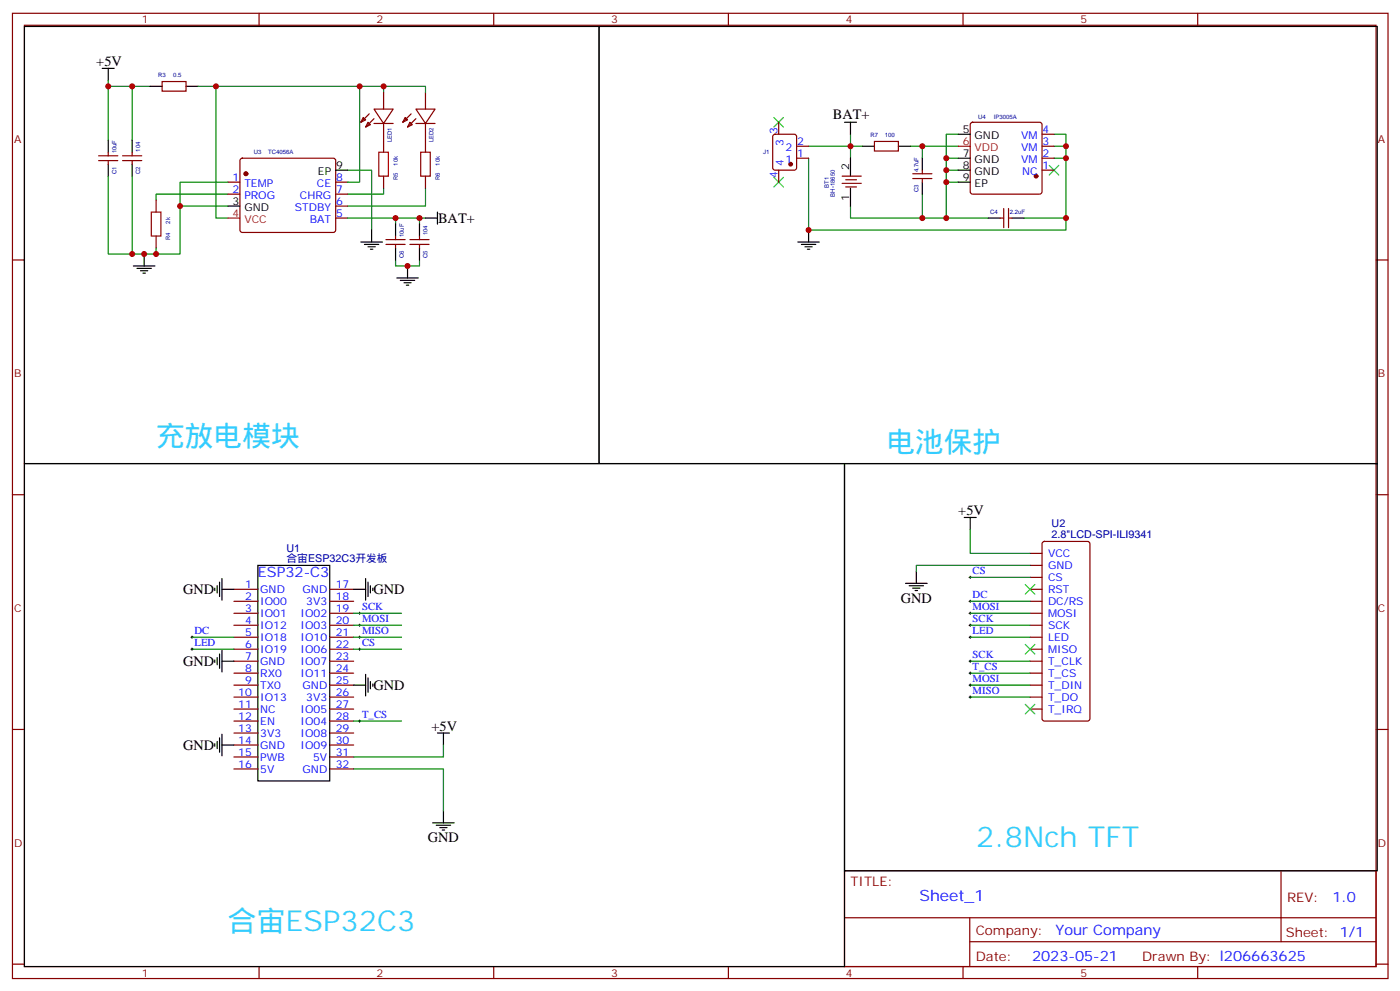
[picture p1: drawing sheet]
<svg xmlns="http://www.w3.org/2000/svg" width="413mm" height="292mm" viewBox="0 0 413 292" stroke-linecap="round" stroke-linejoin="round" font-family="sans-serif">
<g fill="none" stroke="#870000" stroke-width=".35">
<path d="M3.7 3.9h405.3v284.4h-405.3zM7.2 7.4h398.3v277.3h-398.3zM76.3 3.9v3.5M145.5 3.9v3.5M214.6 3.9v3.5M283.8 3.9v3.5M352.9 3.9v3.5M47.8 24h7v2.8h-7zM107 34.6l.7 .7-1.4 .7zM108.4 36l.7 .7-1.4 .7zM108.8 33.5l-2.5 2.5M110.2 32.1h5.7l-2.9 4.3z"/>
<path d="M110.2 36.4h5.7M110.2 35l-2.5 2.4M113 27.2v4.9M113 36.4v8.4M119.4 34.6l.7 .7-1.4 .7zM120.8 36l.7 .7-1.4 .7zM121.1 33.5l-2.4 2.5M122.6 32.1h5.6l-2.8 4.3zM122.6 36.4h5.6M122.6 35l-2.5 2.4M125.4 27.2v4.9M125.4 36.4v8.4"/>
<path d="M227.9 39.8l.5-.3h5.6l.7 .5v9.4l-.4 .7h-5.9l-.7-.4v-9.4zM229.4 36v3.5M286.1 36.2l.5-.2h19.8l.5 .2 .2 .5v19.8l-.3 .5-.4 .2h-19.8l-.5-.2-.2-.5v-19.8zM307.1 39.5h3.5M29.1 47.3h5.6M29.1 45.9h5.6M31.9 44.8v1.1M31.9 47.3v1.1M36.1 47.3h5.7M36.1 45.9h5.7M38.9 44.8v1.1M38.9 47.3v1.1"/>
<path d="M46 58.9v3.6M67.2 53.7h3.5M67.2 57.2h3.5M70.9 46.8l.5-.2h26.8l.5 .2 .2 .5v20.5l-.2 .5-.5 .2h-26.8l-.5-.3-.2-.4v-20.5zM98.9 53.7h3.5M98.9 57.2h3.5M113 51.9v3.5M125.4 51.9v3.5M229.4 50.1v3.6M234.7 46.6h3.6M234.7 43.1h3.6M248.1 54h5.7"/>
<path d="M248.1 51.9h5.7M249.2 55.1h3.2M249.2 53h3.2M257.7 41.7h7v2.8h-7zM269 52.6h5.6M269 51.2h5.6M271.8 50.1v1.1M271.8 52.6v1.1M307.1 46.6h3.5M307.1 43.1h3.5M307.1 50.1h3.5M3.7 76.6h3.5"/>
<path d="M46 69.5v3.6M98.9 64.2h3.5M98.9 60.7h3.5M113.7 72h5.7M113.7 70.6h5.7M116.6 69.5v1.1M116.6 72v1.1M120.8 72h5.6M120.8 70.6h5.6M123.6 69.5v1.1M123.6 72v1.1M294.7 64.2h1.1"/>
<path d="M295.8 61.4v5.7M297.2 64.2h1M297.2 61.4v5.7M405.5 76.6h3.5M3.7 145.7h3.5M307.3 159.7l.5-.2h12.7l.6 .4 .1 51.8-.5 .7h-12.9l-.7-.5v-51.7zM405.5 145.7h3.5M68.9 173.6h7.1M68.9 177.1h7.1M97.2 173.6h7M97.2 177.1h7M303.5 173.6h3.6"/>
<path d="M303.5 177.1h3.6M303.5 163h3.6M303.5 166.5h3.6M303.5 170.1h3.6M68.9 180.7h7.1M68.9 184.2h7.1M68.9 187.7h7.1M68.9 191.2h7.1M68.9 194.8h7.1M68.9 198.3h7.1M97.2 180.7h7M97.2 184.2h7"/>
<path d="M97.2 187.7h7M97.2 191.2h7M97.2 194.8h7M97.2 198.3h7M303.5 180.7h3.6M303.5 184.2h3.6M303.5 187.7h3.6M303.5 191.2h3.6M303.5 194.8h3.6M303.5 198.3h3.6M3.7 214.9h3.5M68.9 201.8h7.1"/>
<path d="M68.9 205.4h7.1M68.9 208.9h7.1M68.9 212.4h7.1M68.9 215.9h7.1M68.9 219.5h7.1M97.2 201.8h7M97.2 205.4h7M97.2 208.9h7M97.2 212.4h7M97.2 215.9h7M97.2 219.5h7M303.5 201.8h3.6"/>
<path d="M303.5 205.4h3.6M303.5 208.9h3.6M405.5 214.9h3.5M68.9 223h7.1M68.9 226.5h7.1M97.2 223h7M97.2 226.5h7M248.8 256.5h156.7v28.2h-156.7zM377.5 256.5v20.9M248.9 270.4h156.5M285.8 277.4h119.6M285.8 270.4v14.1"/>
<path d="M3.7 284h3.5M76.3 284.7v3.6M145.5 284.7v3.6M214.6 284.7v3.6M283.8 284.7v3.6M352.9 284.7v3.6M405.5 284h3.5"/>
</g>
<g fill="none" stroke="#000" stroke-width=".35">
<path d="M7.2 7.8h169.3v128.8h-169.3zM176.5 7.8h229.3v128.8h-229.3zM30.1 20.1h3.6M31.9 20.1v3.6M44.2 25.4h3.6M54.8 25.4h3.5M248.8 36h3.6M250.6 36v3.5M282.4 39.5h3.5M31.9 41.3v3.5M31.9 48.4v3.5M38.9 41.3v3.5"/>
<path d="M38.9 48.4v3.5M98.9 50.1h3.5M250.6 46.6v5.3M250.6 55.4v5.3M254.1 43.1h3.6M264.7 43.1h3.6M271.8 46.6v3.5M271.8 53.7v3.5M282.4 50.1h3.5M282.4 46.6h3.5M282.4 53.7h3.5M39.3 78.4h6.3"/>
<path d="M40.4 79.1h4.2M41.4 79.8h2.1M42.5 74.8v3.6M67.2 60.7h3.5M106.3 71.3h6.4M107.4 72h4.2M108.4 72.7h2.2M109.1 73.4h.8M109.5 67.8v3.5M116.6 66v3.5M116.6 73.1v3.5M120.1 78.4v3.5"/>
<path d="M123.6 66v3.5M123.6 73.1v3.5M125.4 64.2h3.5M128.9 62.5v3.5M235.1 71.3h6.3M236.1 72h4.3M237.2 72.7h2.1M237.9 73.4h.7M238.3 67.8v3.5M291.2 64.2h3.5M298.2 64.2h3.6M42.1 80.5h.7"/>
<path d="M116.9 81.9h6.4M118 82.6h4.2M119 83.3h2.1M119.7 84h.7M7.2 136.6h241.6v148.1h-241.6zM248.8 136.6h157v119.9h-157zM284.1 152.4h3.6M285.9 152.4v3.6M63.3 173.2v.8M64 172.5v2.2M64.7 171.5v4.2M65.4 173.6h3.5"/>
<path d="M65.4 170.4v6.4M76 166.5h21.2v63.5h-21.2zM104.2 173.6h3.5M107.7 170.4v6.4M108.4 171.5v4.2M109.1 172.5v2.2M109.9 173.2v.8M266.8 171.8h6.4M267.9 172.5h4.2M269 173.2h2.1M269.7 174h.7M270 168.3v3.5"/>
<path d="M63.3 194.4v.7M64 193.7v2.1M64.7 192.7v4.2M65.4 191.6v6.3M65.4 194.8h3.5M107.7 198.6v6.4M108.4 199.7v4.2M63.3 219.1v.7M64 218.4v2.1M64.7 217.3v4.3M65.4 216.3v6.3M65.4 219.5h3.5"/>
<path d="M104.2 201.8h3.5M109.1 200.8v2.1M109.9 201.5v.7M128.9 215.9h3.5M130.7 215.9v3.6M130.7 238.9v3.5M127.5 242.4h6.3M128.6 243.1h4.2M129.6 243.8h2.1M130.3 244.5h.7"/>
</g>
<g fill="none" stroke="#000" stroke-width=".29">
<path d="M285.5 170.1h.7M285.5 177.1h.7M285.9 169.7v.7M285.9 176.8v.7M56.2 187.7h.7M56.2 191.2h.7M56.6 187.4v.7M56.6 190.9v.7M105.6 180.7h.7M105.6 184.2h.7M105.6 187.7h.7M105.6 191.2h.7"/>
<path d="M106 180.3v.7M106 183.8v.7M106 187.4v.7M106 190.9v.7M285.5 180.7h.7M285.5 184.2h.7M285.5 198.3h.7M285.5 187.7h.7M285.5 194.8h.7M285.9 180.3v.7M285.9 183.8v.7M285.9 187.4v.7"/>
<path d="M285.9 194.4v.7M285.9 197.9v.7M105.6 212.4h.7M106 212.1v.7M285.5 205.4h.7M285.5 201.8h.7M285.9 201.5v.7M285.9 205v.7"/>
</g>
<g fill="none" stroke="#008700" stroke-width=".35">
<path d="M31.9 23.7v1.7M38.9 25.4h-7v15.9M44.2 25.4h-5.3v15.9M58.3 25.4h47.7v28.3h-3.6M63.6 25.4v38.8h3.6M106 25.4h7v1.8M113 25.4h12.4v1.8M250.6 39.5v3.6h3.5M282.4 39.5h-3.6v7.1M310.6 39.5h3.5v24.7h-12.3M31.9 51.9v22.9h21.2v-21.1h14.1M38.9 51.9v22.9"/>
<path d="M67.2 57.2h-21.2v1.7M102.4 50.1h7.1v17.7M113 55.4v1.8h-10.6M125.4 55.4v5.3h-23M238.3 46.6v21.2h75.8v-3.6M238.3 43.1h12.3v3.5M268.3 43.1h14.1M271.8 43.1v3.5M271.8 57.2v7M278.8 53.7h3.6M282.4 46.6h-3.6v3.5M282.4 50.1h-3.6v14.1"/>
<path d="M310.6 43.1h3.5M310.6 46.6h3.5M46 73.1v1.7M53.1 60.7h14.1M102.4 64.2h23M116.6 76.6v1.8h7v-1.8M116.6 64.2v1.8M123.6 64.2v1.8M250.6 60.7v3.5h40.6M285.9 156v7h17.6M285.9 170.1h17.6M285.9 177.1h17.6"/>
<path d="M303.5 166.5h-33.5v1.8M56.6 187.7h12.3M56.6 191.2h12.3M104.2 180.7h14.1M104.2 184.2h14.1M104.2 187.7h14.1M104.2 191.2h14.1M285.9 180.7h17.6M285.9 184.2h17.6M285.9 198.3h17.6M285.9 187.7h17.6M285.9 194.8h17.6"/>
<path d="M104.2 212.4h14.1M130.7 219.5v3.5h-26.5M285.9 205.4h17.6M285.9 201.8h17.6M104.2 226.5h26.5v12.4"/>
</g>
<path d="M228 34.6l2.9 2.8M230.9 34.6l-2.9 2.8M228 52.2l2.9 2.9M230.9 52.2l-2.9 2.9M309.2 48.7l2.8 2.8M312 48.7l-2.8 2.8M302.1 172.2l2.8 2.8M304.9 172.2l-2.8 2.8M302.1 189.8l2.8 2.9M304.9 189.8l-2.8 2.9M302.1 207.5l2.8 2.8M304.9 207.5l-2.8 2.8" fill="none" stroke="#3c3" stroke-width=".35"/>
<path d="M111.6 44.8h2.8v7.1h-2.8zM124 44.8h2.8v7.1h-2.8zM44.6 62.5h2.8v7h-2.8z" fill="none" stroke="#a10000" stroke-width=".35"/>
<g fill="#870000" stroke="#870000" stroke-width=".35">
<circle cx="72.5" cy="51.2" r=".53"/>
<circle cx="233" cy="48.4" r=".53"/>
<circle cx="305.3" cy="51.9" r=".53"/>
</g>
<path d="M282.4 43.1h3.5M67.2 64.2h3.5" fill="none" stroke="#f00" stroke-width=".35"/>
<g fill="#c00">
<circle cx="120.1" cy="78.4" r=".88"/>
<circle cx="116.6" cy="64.2" r=".88"/>
<circle cx="123.6" cy="64.2" r=".88"/>
<circle cx="113" cy="25.4" r=".88"/>
<circle cx="38.9" cy="25.4" r=".88"/>
<circle cx="63.6" cy="25.4" r=".88"/>
<circle cx="106" cy="25.4" r=".88"/>
<circle cx="38.9" cy="74.8" r=".88"/>
<circle cx="53.1" cy="60.7" r=".88"/>
<circle cx="46" cy="74.8" r=".88"/>
<circle cx="42.5" cy="74.8" r=".88"/>
<circle cx="238.3" cy="67.8" r=".88"/>
<circle cx="278.8" cy="53.7" r=".88"/>
<circle cx="278.8" cy="64.2" r=".88"/>
<circle cx="271.8" cy="64.2" r=".88"/>
<circle cx="250.6" cy="43.1" r=".88"/>
<circle cx="314.1" cy="64.2" r=".88"/>
<circle cx="314.1" cy="46.6" r=".88"/>
<circle cx="314.1" cy="43.1" r=".88"/>
<circle cx="278.8" cy="46.6" r=".88"/>
<circle cx="278.8" cy="50.1" r=".88"/>
<circle cx="271.8" cy="43.1" r=".88"/>
<circle cx="31.9" cy="25.4" r=".88"/>
</g>
<g font-size="8.5" fill="#3cf">
<text x="46" y="131.3">充放电模块</text>
<text x="261.2" y="133">电池保护</text>
<text x="287.7" y="249.4">2.8Nch TFT</text>
<text x="67.2" y="274.1">合宙ESP32C3</text>
</g>
<text font-size="4.6" fill="#00f" x="270.9" y="265.5">Sheet_1</text>
<g font-size="4.2">
<text x="28.4" y="19.4">+5V</text>
<text x="245.4" y="35">BAT+</text>
<text x="129.1" y="65.7">BAT+</text>
<text x="282.4" y="151.7">+5V</text>
<text x="53.9" y="175">GND</text>
<text x="110" y="175">GND</text>
<text x="265.4" y="177.5">GND</text>
<text x="53.9" y="196.2">GND</text>
<text x="110" y="203.2">GND</text>
<text x="127.1" y="215.2">+5V</text>
<text x="53.9" y="220.9">GND</text>
<text x="126.1" y="248">GND</text>
</g>
<g font-size="4.2" fill="#00f">
<text x="76" y="170.1">ESP32-C3</text>
<text x="392.6" y="265.8">1.0</text>
<text x="311" y="275.3">Your Company</text>
<text x="304.1" y="283.1">2023-05-21</text>
</g>
<g font-size="3.9" fill="#800">
<text x="250.6" y="261.1">TITLE:</text>
<text x="379.2" y="265.8">REV:</text>
<text x="287.5" y="275.3">Company:</text>
<text x="378.9" y="275.9">Sheet: 1/1</text>
<text x="287.5" y="283">Date:</text>
<text x="336.6" y="283.1">Drawn By: l206663625</text>
</g>
<g font-size="3.2" fill="#800">
<text x="41.8" y="6.9">1</text>
<text x="110.9" y="6.9">2</text>
<text x="180.1" y="6.9">3</text>
<text x="249.2" y="6.9">4</text>
<text x="318.3" y="6.9">5</text>
<text x="4.2" y="42">A</text>
<text x="406" y="42">A</text>
<text x="4.2" y="111.2">B</text>
<text x="406" y="111.2">B</text>
<text x="4.2" y="180.3">C</text>
<text x="406" y="180.3">C</text>
<text x="4.2" y="249.4">D</text>
<text x="406" y="249.4">D</text>
<text x="41.8" y="287.7">1</text>
<text x="110.9" y="287.7">2</text>
<text x="180.1" y="287.7">3</text>
<text x="249.2" y="287.7">4</text>
<text x="318.3" y="287.7">5</text>
</g>
<g font-size="3.2" fill="#00f">
<text x="229.1" y="39.4" transform="rotate(-90 229.1 39.4)">3</text>
<text x="300.9" y="41">VM</text>
<text x="307.2" y="39.2">4</text>
<text x="230.9" y="42.9" transform="rotate(-90 230.9 42.9)">3</text>
<text x="231.4" y="44.5">2</text>
<text x="234.9" y="46.2">1</text>
<text x="234.9" y="42.7">2</text>
<text x="300.9" y="44.5">VM</text>
<text x="307.2" y="46.2">2</text>
<text x="307.2" y="42.7">3</text>
<text x="68.5" y="53.3">1</text>
<text x="99.1" y="53.3">8</text>
<text x="229.1" y="52.3" transform="rotate(-90 229.1 52.3)">4</text>
<text x="230.9" y="48.8" transform="rotate(-90 230.9 48.8)">4</text>
<text x="231.4" y="48">1</text>
<text x="300.9" y="48">VM</text>
<text x="301.2" y="51.5">NC</text>
<text x="307.2" y="49.8">1</text>
<text x="68.5" y="56.8">2</text>
<text x="72" y="55.1">TEMP</text>
<text x="72" y="58.6">PROG</text>
<text x="88.3" y="58.6">CHRG</text>
<text x="93.4" y="55.1">CE</text>
<text x="99.1" y="56.8">7</text>
<text x="86.9" y="62.1">STDBY</text>
<text x="91.3" y="65.7">BAT</text>
<text x="99.1" y="63.9">5</text>
<text x="99.1" y="60.4">6</text>
<text x="308.8" y="164.1">VCC</text>
<text x="308.8" y="167.6">GND</text>
<text x="72.2" y="173.2">1</text>
<text x="98.9" y="173.2">17</text>
<text x="286.6" y="169.2">CS</text>
<text x="308.8" y="171.1">CS</text>
<text x="72.2" y="176.8">2</text>
<text x="76.7" y="174.7">GND</text>
<text x="76.7" y="178.2">IO00</text>
<text x="89.2" y="174.7">GND</text>
<text x="90.2" y="178.2">3V3</text>
<text x="98.9" y="176.8">18</text>
<text x="106.7" y="179.8">SCK</text>
<text x="286.6" y="179.8">MOSI</text>
<text x="286.6" y="176.2">DC</text>
<text x="308.8" y="174.7">RST</text>
<text x="308.8" y="178.2">DC/RS</text>
<text x="72.2" y="180.3">3</text>
<text x="72.2" y="183.8">4</text>
<text x="76.7" y="181.7">IO01</text>
<text x="76.7" y="185.2">IO12</text>
<text x="88.6" y="181.7">IO02</text>
<text x="88.6" y="185.2">IO03</text>
<text x="98.9" y="180.3">19</text>
<text x="98.9" y="183.8">20</text>
<text x="106.7" y="183.3">MOSI</text>
<text x="286.6" y="183.3">SCK</text>
<text x="308.8" y="181.7">MOSI</text>
<text x="308.8" y="185.2">SCK</text>
<text x="57.3" y="186.8">DC</text>
<text x="57.3" y="190.4">LED</text>
<text x="72.2" y="187.4">5</text>
<text x="72.2" y="190.9">6</text>
<text x="76.7" y="188.8">IO18</text>
<text x="88.6" y="188.8">IO10</text>
<text x="98.9" y="187.4">21</text>
<text x="98.9" y="190.9">22</text>
<text x="106.7" y="186.8">MISO</text>
<text x="106.7" y="190.4">CS</text>
<text x="286.6" y="186.8">LED</text>
<text x="308.8" y="188.8">LED</text>
<text x="72.2" y="194.4">7</text>
<text x="72.2" y="197.9">8</text>
<text x="76.7" y="192.3">IO19</text>
<text x="76.7" y="195.8">GND</text>
<text x="88.6" y="192.3">IO06</text>
<text x="88.6" y="195.8">IO07</text>
<text x="98.9" y="194.4">23</text>
<text x="98.9" y="197.9">24</text>
<text x="286.6" y="197.4">T_CS</text>
<text x="286.6" y="193.9">SCK</text>
<text x="308.8" y="192.3">MISO</text>
<text x="308.8" y="195.8">T_CLK</text>
<text x="72.2" y="201.5">9</text>
<text x="76.7" y="199.4">RX0</text>
<text x="76.7" y="202.9">TX0</text>
<text x="88.6" y="199.4">IO11</text>
<text x="89.2" y="202.9">GND</text>
<text x="98.9" y="201.5">25</text>
<text x="286.6" y="200.9">MOSI</text>
<text x="308.8" y="199.4">T_CS</text>
<text x="308.8" y="202.9">T_DIN</text>
<text x="70.2" y="205">10</text>
<text x="70.2" y="208.5">11</text>
<text x="76.7" y="206.4">IO13</text>
<text x="76.7" y="209.9">NC</text>
<text x="88.6" y="209.9">IO05</text>
<text x="90.2" y="206.4">3V3</text>
<text x="98.9" y="205">26</text>
<text x="98.9" y="208.5">27</text>
<text x="286.6" y="204.5">MISO</text>
<text x="308.8" y="206.4">T_DO</text>
<text x="308.8" y="209.9">T_IRQ</text>
<text x="70.2" y="212.1">12</text>
<text x="70.2" y="215.6">13</text>
<text x="76.7" y="213.5">EN</text>
<text x="88.6" y="213.5">IO04</text>
<text x="98.9" y="212.1">28</text>
<text x="98.9" y="215.6">29</text>
<text x="106.7" y="211.5">T_CS</text>
<text x="70.2" y="219.1">14</text>
<text x="76.7" y="217">3V3</text>
<text x="76.7" y="220.5">GND</text>
<text x="88.6" y="217">IO08</text>
<text x="88.6" y="220.5">IO09</text>
<text x="98.9" y="219.1">30</text>
<text x="70.2" y="222.6">15</text>
<text x="70.2" y="226.2">16</text>
<text x="76.7" y="224">PWB</text>
<text x="76.7" y="227.6">5V</text>
<text x="89.2" y="227.6">GND</text>
<text x="92.3" y="224">5V</text>
<text x="98.9" y="222.6">31</text>
<text x="98.9" y="226.2">32</text>
</g>
<g font-size="3.2">
<text x="283.7" y="39.2">5</text>
<text x="287.2" y="41">GND</text>
<text x="283.7" y="46.2">7</text>
<text x="93.7" y="51.5">EP</text>
<text x="99.1" y="49.8">9</text>
<text x="250.3" y="50.1" transform="rotate(-90 250.3 50.1)">2</text>
<text x="283.7" y="49.8">8</text>
<text x="283.7" y="53.3">9</text>
<text x="287.2" y="48">GND</text>
<text x="287.2" y="51.5">GND</text>
<text x="250.3" y="59.2" transform="rotate(-90 250.3 59.2)">1</text>
<text x="287.2" y="55.1">EP</text>
<text x="68.5" y="60.4">3</text>
<text x="72" y="62.1">GND</text>
</g>
<g font-size="3.2" fill="#f00">
<text x="283.7" y="42.7">6</text>
<text x="287.2" y="44.5">VDD</text>
<text x="68.5" y="63.9">4</text>
<text x="72" y="65.7">VCC</text>
</g>
<g font-size="3.2" fill="#000080">
<text x="309.9" y="155.2">U2</text>
<text x="309.9" y="158.4">2.8&quot;LCD-SPI-ILI9341</text>
<text x="84.4" y="165.5">合宙ESP32C3开发板</text>
<text x="84.4" y="162.5">U1</text>
</g>
<g font-size="1.8" fill="#000080">
<text x="46.6" y="22.6">R3</text>
<text x="51" y="22.6">0.5</text>
<text x="288.2" y="34.9">U4</text>
<text x="292.9" y="34.9">IP3005A</text>
<text x="115.4" y="41.9" transform="rotate(-90 115.4 41.9)">LED1</text>
<text x="127.8" y="41.9" transform="rotate(-90 127.8 41.9)">LED2</text>
<text x="256.5" y="40.2">R7</text>
<text x="260.7" y="40.2">100</text>
<text x="34.3" y="45.2" transform="rotate(-90 34.3 45.2)">10uF</text>
<text x="41.3" y="44.6" transform="rotate(-90 41.3 44.6)">104</text>
<text x="74.8" y="45.5">U3</text>
<text x="79" y="45.5">TC4056A</text>
<text x="224.9" y="45.5">J1</text>
<text x="34.3" y="51.3" transform="rotate(-90 34.3 51.3)">C1</text>
<text x="41.3" y="51.3" transform="rotate(-90 41.3 51.3)">C2</text>
<text x="117.2" y="48.8" transform="rotate(-90 117.2 48.8)">10k</text>
<text x="117.2" y="53.1" transform="rotate(-90 117.2 53.1)">R5</text>
<text x="129.6" y="53.1" transform="rotate(-90 129.6 53.1)">R6</text>
<text x="129.6" y="48.8" transform="rotate(-90 129.6 48.8)">10k</text>
<text x="270.7" y="50.8" transform="rotate(-90 270.7 50.8)">4.7uF</text>
<text x="244.2" y="55.4" transform="rotate(-90 244.2 55.4)">BT1</text>
<text x="246" y="57.9" transform="rotate(-90 246 57.9)">BH-18650</text>
<text x="270.6" y="56.6" transform="rotate(-90 270.6 56.6)">C3</text>
<text x="50.2" y="65.9" transform="rotate(-90 50.2 65.9)">2k</text>
<text x="291.7" y="63.1">C4</text>
<text x="297.6" y="63.1">2.2uF</text>
<text x="50.2" y="70.7" transform="rotate(-90 50.2 70.7)">R4</text>
<text x="118.9" y="69.9" transform="rotate(-90 118.9 69.9)">10uF</text>
<text x="126" y="69.3" transform="rotate(-90 126 69.3)">104</text>
<text x="119" y="76" transform="rotate(-90 119 76)">C6</text>
<text x="126" y="76" transform="rotate(-90 126 76)">C5</text>
</g>
</svg>
